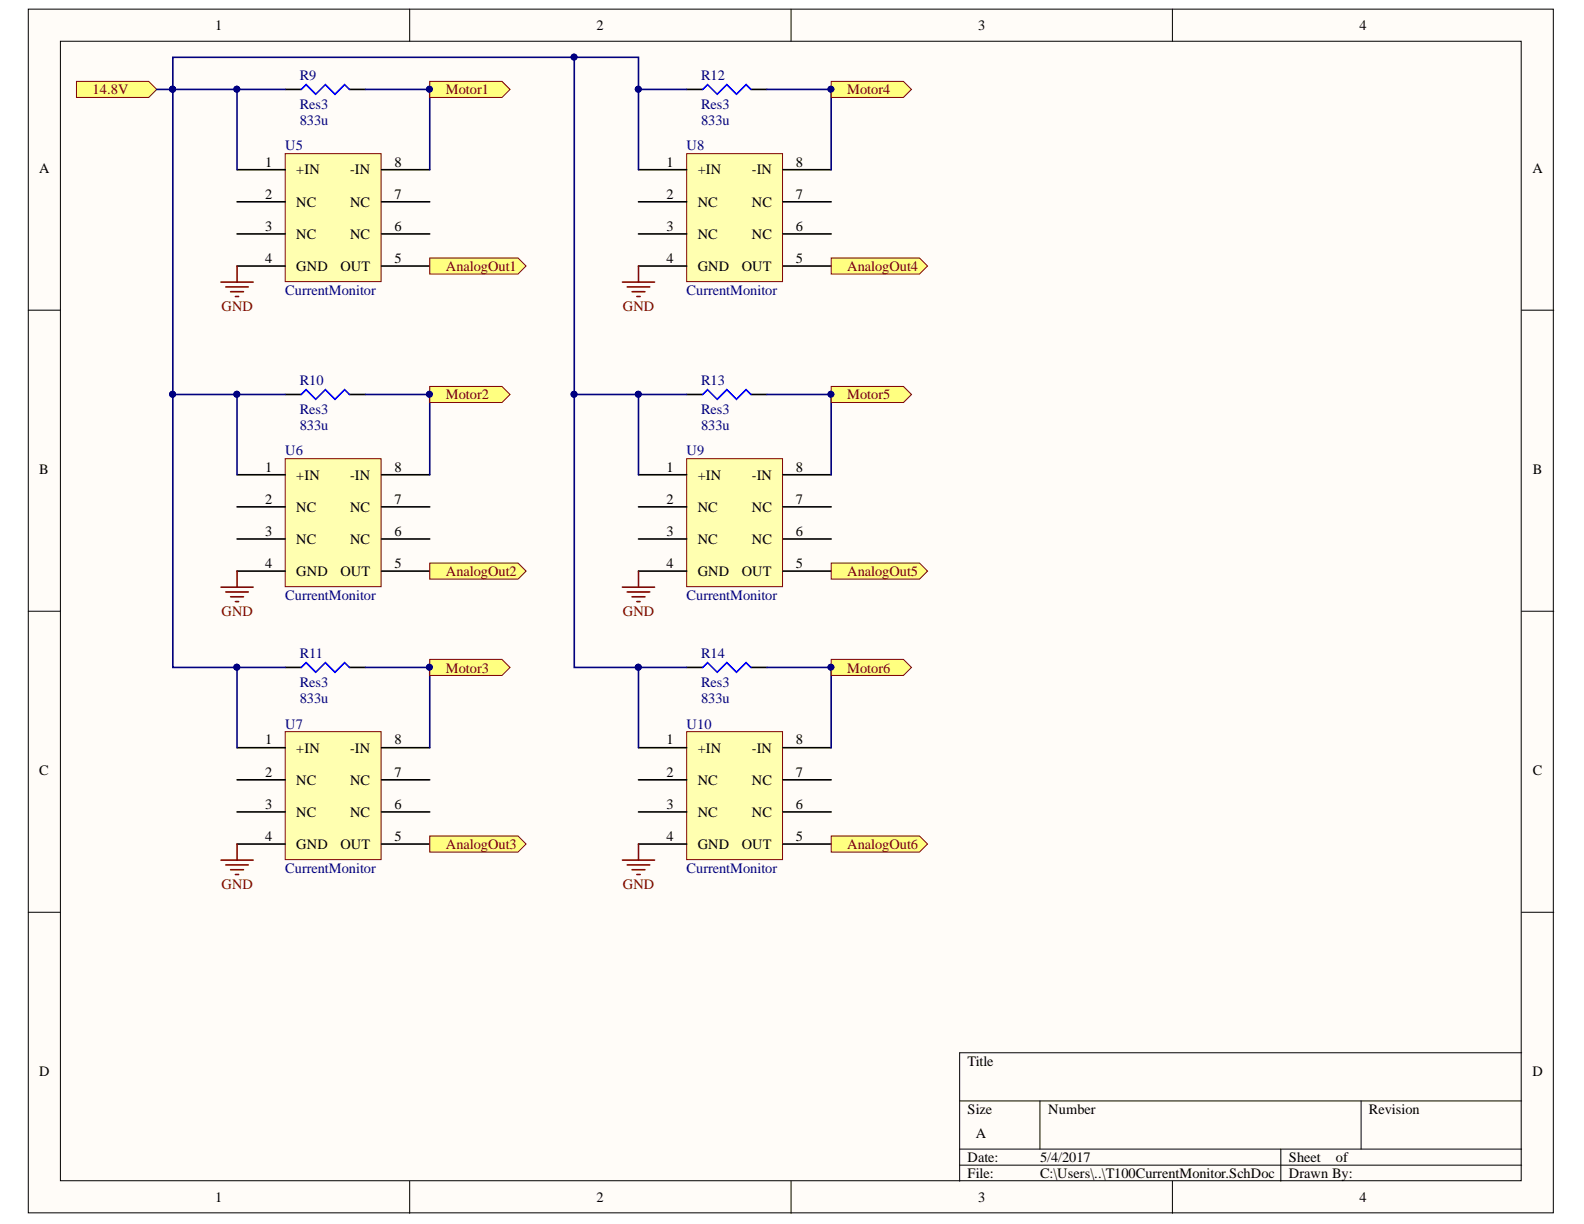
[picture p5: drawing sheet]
<svg xmlns="http://www.w3.org/2000/svg" width="279mm" height="216mm" viewBox="0 0 279 216" stroke-linecap="round" stroke-linejoin="round" font-family="sans-serif">
<g fill="#fffcf8" stroke="#000" stroke-width=".18">
<path d="M5 1.6h269v212.3h-269z"/>
<path d="M10.7 7.3h257.6v201h-257.6z"/>
</g>
<g fill="none" stroke="#000" stroke-width=".18">
<path d="M72.3 1.6v5.7M139.5 1.6v5.7M206.8 1.6v5.7M5 54.7h5.7M268.4 54.7h5.7M5 107.8h5.7M268.4 107.8h5.7M5 160.9h5.7M268.4 160.9h5.7M169.3 194.2h99.1M183.4 194.2v8.5M240.1 194.2v8.5"/>
<path d="M268.4 185.7h-99.1v22.7M72.3 208.4v5.6M139.5 208.4v5.6M169.3 202.7h99.1M169.3 205.5h99.1M206.8 208.4v5.6M225.9 202.7v5.7"/>
</g>
<path d="M50.3 27.1h16.9v22.6h-16.9z" fill="#ffffb0" stroke="#800000" stroke-width=".18"/>
<path d="M50.3 15.8h2.8M61.6 15.8h2.9M41.8 29.9h8.5M41.8 35.6h8.5M67.3 29.9h8.5M67.3 35.6h8.5M41.8 41.3h8.5M41.8 46.9h8.5M67.3 41.3h8.5M67.3 46.9h8.5" fill="none" stroke="#000" stroke-width=".28"/>
<path d="M53.1 15.8l.9-.9 1.7 1.7 1.7-1.7 1.7 1.7 1.7-1.7 .8 .9" fill="none" stroke="#00f" stroke-width=".28"/>
<path d="M39 49.8h5.6M39.8 50.6h4M40.7 51.5h2.2M41.5 52.3h.6M41.8 46.9v2.9" fill="none" stroke="#800000" stroke-width=".28"/>
<path d="M75.8 45.5h15.6l1.4 1.4-1.4 1.4h-15.6z" fill-rule="evenodd" fill="#ffff80" stroke="#800000" stroke-width=".18"/>
<path d="M50.3 80.9h16.9v22.6h-16.9z" fill="#ffffb0" stroke="#800000" stroke-width=".18"/>
<path d="M50.3 69.6h2.8M61.6 69.6h2.9M41.8 83.7h8.5M41.8 89.4h8.5M41.8 95.1h8.5M67.3 83.7h8.5M67.3 89.4h8.5M67.3 95.1h8.5M41.8 100.7h8.5M67.3 100.7h8.5" fill="none" stroke="#000" stroke-width=".28"/>
<path d="M53.1 69.6l.9-.9 1.7 1.7 1.7-1.7 1.7 1.7 1.7-1.7 .8 .9" fill="none" stroke="#00f" stroke-width=".28"/>
<path d="M39 103.6h5.6M39.8 104.4h4M40.7 105.3h2.2M41.5 106.1h.6M41.8 100.7v2.9" fill="none" stroke="#800000" stroke-width=".28"/>
<path d="M75.8 99.3h15.6l1.4 1.4-1.4 1.5h-15.6z" fill-rule="evenodd" fill="#ffff80" stroke="#800000" stroke-width=".18"/>
<path d="M50.3 129.1h16.9v22.5h-16.9z" fill="#ffffb0" stroke="#800000" stroke-width=".18"/>
<path d="M50.3 117.7h2.8M61.6 117.7h2.9M41.8 131.9h8.5M41.8 137.6h8.5M67.3 131.9h8.5M67.3 137.6h8.5M41.8 143.2h8.5M41.8 148.9h8.5M67.3 143.2h8.5M67.3 148.9h8.5" fill="none" stroke="#000" stroke-width=".28"/>
<path d="M53.1 117.7l.9-.8 1.7 1.7 1.7-1.7 1.7 1.7 1.7-1.7 .8 .8" fill="none" stroke="#00f" stroke-width=".28"/>
<path d="M39 151.7h5.6M39.8 152.6h4M40.7 153.4h2.2M41.5 154.3h.6M41.8 148.9v2.8" fill="none" stroke="#800000" stroke-width=".28"/>
<path d="M75.8 147.5h15.6l1.4 1.4-1.4 1.4h-15.6z" fill-rule="evenodd" fill="#ffff80" stroke="#800000" stroke-width=".18"/>
<path d="M121.1 27.1h16.9v22.6h-16.9z" fill="#ffffb0" stroke="#800000" stroke-width=".18"/>
<path d="M121.1 15.8h2.9M132.5 15.8h2.8M112.6 29.9h8.5M112.6 35.6h8.5M138.1 29.9h8.5M138.1 35.6h8.5M112.6 41.3h8.5M112.6 46.9h8.5M138.1 41.3h8.5M138.1 46.9h8.5" fill="none" stroke="#000" stroke-width=".28"/>
<path d="M124 15.8l.8-.9 1.7 1.7 1.7-1.7 1.7 1.7 1.7-1.7 .9 .9" fill="none" stroke="#00f" stroke-width=".28"/>
<path d="M109.8 49.8h5.7M110.6 50.6h4M111.5 51.5h2.3M112.3 52.3h.6M112.6 46.9v2.9" fill="none" stroke="#800000" stroke-width=".28"/>
<path d="M146.6 45.5h15.6l1.4 1.4-1.4 1.4h-15.6z" fill-rule="evenodd" fill="#ffff80" stroke="#800000" stroke-width=".18"/>
<path d="M121.1 80.9h16.9v22.6h-16.9z" fill="#ffffb0" stroke="#800000" stroke-width=".18"/>
<path d="M121.1 69.6h2.9M132.5 69.6h2.8M112.6 83.7h8.5M112.6 89.4h8.5M112.6 95.1h8.5M138.1 83.7h8.5M138.1 89.4h8.5M138.1 95.1h8.5M112.6 100.7h8.5M138.1 100.7h8.5" fill="none" stroke="#000" stroke-width=".28"/>
<path d="M124 69.6l.8-.9 1.7 1.7 1.7-1.7 1.7 1.7 1.7-1.7 .9 .9" fill="none" stroke="#00f" stroke-width=".28"/>
<path d="M109.8 103.6h5.7M110.6 104.4h4M111.5 105.3h2.3M112.3 106.1h.6M112.6 100.7v2.9" fill="none" stroke="#800000" stroke-width=".28"/>
<path d="M146.6 99.3h15.6l1.4 1.4-1.4 1.5h-15.6z" fill-rule="evenodd" fill="#ffff80" stroke="#800000" stroke-width=".18"/>
<path d="M121.1 129.1h16.9v22.5h-16.9z" fill="#ffffb0" stroke="#800000" stroke-width=".18"/>
<path d="M121.1 117.7h2.9M132.5 117.7h2.8M112.6 131.9h8.5M112.6 137.6h8.5M138.1 131.9h8.5M138.1 137.6h8.5M112.6 143.2h8.5M112.6 148.9h8.5M138.1 143.2h8.5M138.1 148.9h8.5" fill="none" stroke="#000" stroke-width=".28"/>
<path d="M124 117.7l.8-.8 1.7 1.7 1.7-1.7 1.7 1.7 1.7-1.7 .9 .8" fill="none" stroke="#00f" stroke-width=".28"/>
<path d="M109.8 151.7h5.7M110.6 152.6h4M111.5 153.4h2.3M112.3 154.3h.6M112.6 148.9v2.8" fill="none" stroke="#800000" stroke-width=".28"/>
<path d="M146.6 147.5h15.6l1.4 1.4-1.4 1.4h-15.6z" fill-rule="evenodd" fill="#ffff80" stroke="#800000" stroke-width=".18"/>
<path d="M50.3 15.8h-8.5v14.1M64.5 15.8h11.3v14.1M121.1 15.8h-8.5v14.1M135.3 15.8h11.3v14.1M50.3 69.6h-8.5v14.1M64.5 69.6h11.3v14.1M121.1 69.6h-8.5v14.1M135.3 69.6h11.3v14.1M50.3 117.7h-8.5v14.2M64.5 117.7h11.3v14.2M121.1 117.7h-8.5v14.2M135.3 117.7h11.3v14.2" fill="none" stroke="#000080" stroke-width=".28"/>
<g fill="#000080" stroke="#000080" stroke-width=".18">
<circle cx="41.8" cy="15.7" r=".52"/>
<circle cx="75.8" cy="15.7" r=".52"/>
<circle cx="41.8" cy="69.5" r=".52"/>
<circle cx="75.8" cy="69.5" r=".52"/>
<circle cx="41.8" cy="117.7" r=".52"/>
<circle cx="75.8" cy="117.7" r=".52"/>
<circle cx="112.6" cy="15.7" r=".52"/>
<circle cx="146.6" cy="15.7" r=".52"/>
<circle cx="112.6" cy="69.5" r=".52"/>
<circle cx="146.6" cy="69.5" r=".52"/>
<circle cx="112.6" cy="117.7" r=".52"/>
<circle cx="146.6" cy="117.7" r=".52"/>
</g>
<path d="M75.8 14.4h12.7l1.5 1.4-1.5 1.4h-12.7z" fill-rule="evenodd" fill="#ffff80" stroke="#800000" stroke-width=".18"/>
<circle cx="75.8" cy="15.7" r=".52" fill="#000080" stroke="#000080" stroke-width=".18"/>
<path d="M75.8 68.2h12.7l1.5 1.4-1.5 1.4h-12.7z" fill-rule="evenodd" fill="#ffff80" stroke="#800000" stroke-width=".18"/>
<circle cx="75.8" cy="69.5" r=".52" fill="#000080" stroke="#000080" stroke-width=".18"/>
<path d="M75.8 116.3h12.7l1.5 1.4-1.5 1.4h-12.7z" fill-rule="evenodd" fill="#ffff80" stroke="#800000" stroke-width=".18"/>
<circle cx="75.8" cy="117.7" r=".52" fill="#000080" stroke="#000080" stroke-width=".18"/>
<path d="M146.6 14.4h12.8l1.4 1.4-1.4 1.4h-12.8z" fill-rule="evenodd" fill="#ffff80" stroke="#800000" stroke-width=".18"/>
<circle cx="146.6" cy="15.7" r=".52" fill="#000080" stroke="#000080" stroke-width=".18"/>
<path d="M146.6 68.2h12.8l1.4 1.4-1.4 1.4h-12.8z" fill-rule="evenodd" fill="#ffff80" stroke="#800000" stroke-width=".18"/>
<circle cx="146.6" cy="69.5" r=".52" fill="#000080" stroke="#000080" stroke-width=".18"/>
<path d="M146.6 116.3h12.8l1.4 1.4-1.4 1.4h-12.8z" fill-rule="evenodd" fill="#ffff80" stroke="#800000" stroke-width=".18"/>
<circle cx="146.6" cy="117.7" r=".52" fill="#000080" stroke="#000080" stroke-width=".18"/>
<path d="M13.5 14.4h12.7l1.4 1.4-1.4 1.4h-12.7z" fill-rule="evenodd" fill="#ffff80" stroke="#800000" stroke-width=".18"/>
<path d="M27.6 15.8h14.2M101.3 10.1v59.5h11.3M112.6 15.8v-5.7h-82.1v59.5h11.3M30.5 69.6v48.1h11.3M101.3 69.6v48.1h11.3" fill="none" stroke="#000080" stroke-width=".28"/>
<g fill="#000080" stroke="#000080" stroke-width=".18">
<circle cx="30.4" cy="15.7" r=".52"/>
<circle cx="41.8" cy="15.7" r=".52"/>
<circle cx="30.4" cy="69.5" r=".52"/>
<circle cx="41.8" cy="69.5" r=".52"/>
<circle cx="41.8" cy="117.7" r=".52"/>
<circle cx="101.3" cy="10.1" r=".52"/>
<circle cx="112.6" cy="15.7" r=".52"/>
<circle cx="101.3" cy="69.5" r=".52"/>
<circle cx="112.6" cy="69.5" r=".52"/>
<circle cx="112.6" cy="117.7" r=".52"/>
</g>
<g font-size="2.5">
<text x="38" y="5.3">1</text>
<text x="105.2" y="5.3">2</text>
<text x="172.5" y="5.3">3</text>
<text x="239.8" y="5.3">4</text>
<text x="46.8" y="29.4">1</text>
<text x="69.6" y="29.4">8</text>
<text x="117.6" y="29.4">1</text>
<text x="140.4" y="29.4">8</text>
<text x="6.9" y="30.4">A</text>
<text x="46.8" y="35.1">2</text>
<text x="52.3" y="30.8">+IN</text>
<text x="61.7" y="30.8">-IN</text>
<text x="69.6" y="35.1">7</text>
<text x="117.6" y="35.1">2</text>
<text x="123.1" y="30.8">+IN</text>
<text x="132.6" y="30.8">-IN</text>
<text x="140.4" y="35.1">7</text>
<text x="270.3" y="30.4">A</text>
<text x="46.8" y="40.7">3</text>
<text x="52.3" y="36.4">NC</text>
<text x="61.7" y="36.4">NC</text>
<text x="69.6" y="40.7">6</text>
<text x="117.6" y="40.7">3</text>
<text x="123.1" y="36.4">NC</text>
<text x="132.6" y="36.4">NC</text>
<text x="140.4" y="40.7">6</text>
<text x="46.8" y="46.3">4</text>
<text x="52.3" y="42.1">NC</text>
<text x="52.3" y="47.8">GND</text>
<text x="60.1" y="47.8">OUT</text>
<text x="61.7" y="42.1">NC</text>
<text x="69.6" y="46.3">5</text>
<text x="117.6" y="46.3">4</text>
<text x="123.1" y="42.1">NC</text>
<text x="123.1" y="47.8">GND</text>
<text x="130.8" y="47.8">OUT</text>
<text x="132.6" y="42.1">NC</text>
<text x="140.4" y="46.3">5</text>
<text x="6.9" y="83.5">B</text>
<text x="46.8" y="83.2">1</text>
<text x="69.6" y="83.2">8</text>
<text x="117.6" y="83.2">1</text>
<text x="140.4" y="83.2">8</text>
<text x="270.4" y="83.5">B</text>
<text x="46.8" y="88.9">2</text>
<text x="52.3" y="84.6">+IN</text>
<text x="61.7" y="84.6">-IN</text>
<text x="69.6" y="88.9">7</text>
<text x="117.6" y="88.9">2</text>
<text x="123.1" y="84.6">+IN</text>
<text x="132.6" y="84.6">-IN</text>
<text x="140.4" y="88.9">7</text>
<text x="46.8" y="94.5">3</text>
<text x="52.3" y="90.3">NC</text>
<text x="52.3" y="96">NC</text>
<text x="61.7" y="96">NC</text>
<text x="61.7" y="90.3">NC</text>
<text x="69.6" y="94.5">6</text>
<text x="117.6" y="94.5">3</text>
<text x="123.1" y="90.3">NC</text>
<text x="123.1" y="96">NC</text>
<text x="132.6" y="96">NC</text>
<text x="132.6" y="90.3">NC</text>
<text x="140.4" y="94.5">6</text>
<text x="46.8" y="100.2">4</text>
<text x="52.3" y="101.6">GND</text>
<text x="60.1" y="101.6">OUT</text>
<text x="69.6" y="100.2">5</text>
<text x="117.6" y="100.2">4</text>
<text x="123.1" y="101.6">GND</text>
<text x="130.8" y="101.6">OUT</text>
<text x="140.4" y="100.2">5</text>
<text x="46.8" y="131.3">1</text>
<text x="69.6" y="131.3">8</text>
<text x="117.6" y="131.3">1</text>
<text x="140.4" y="131.3">8</text>
<text x="6.9" y="136.6">C</text>
<text x="46.8" y="137">2</text>
<text x="52.3" y="132.8">+IN</text>
<text x="61.7" y="132.8">-IN</text>
<text x="69.6" y="137">7</text>
<text x="117.6" y="137">2</text>
<text x="123.1" y="132.8">+IN</text>
<text x="132.6" y="132.8">-IN</text>
<text x="140.4" y="137">7</text>
<text x="270.4" y="136.6">C</text>
<text x="46.8" y="142.6">3</text>
<text x="52.3" y="138.4">NC</text>
<text x="61.7" y="138.4">NC</text>
<text x="69.6" y="142.6">6</text>
<text x="117.6" y="142.6">3</text>
<text x="123.1" y="138.4">NC</text>
<text x="132.6" y="138.4">NC</text>
<text x="140.4" y="142.6">6</text>
<text x="46.8" y="148.3">4</text>
<text x="52.3" y="144.1">NC</text>
<text x="52.3" y="149.8">GND</text>
<text x="60.1" y="149.8">OUT</text>
<text x="61.7" y="144.1">NC</text>
<text x="69.6" y="148.3">5</text>
<text x="117.6" y="148.3">4</text>
<text x="123.1" y="144.1">NC</text>
<text x="123.1" y="149.8">GND</text>
<text x="130.8" y="149.8">OUT</text>
<text x="132.6" y="144.1">NC</text>
<text x="140.4" y="148.3">5</text>
<text x="6.9" y="189.7">D</text>
<text x="170.7" y="188">Title</text>
<text x="270.3" y="189.7">D</text>
<text x="170.7" y="196.5">Size</text>
<text x="184.9" y="196.5">Number</text>
<text x="241.5" y="196.5">Revision</text>
<text x="172.1" y="200.7">A</text>
<text x="170.7" y="205">Date:</text>
<text x="170.7" y="207.8">File:</text>
<text x="183.5" y="205">5/4/2017</text>
<text x="183.5" y="207.8">C:\Users\..\T100CurrentMonitor.SchDoc</text>
<text x="227.3" y="205">Sheet</text>
<text x="227.3" y="207.8">Drawn By:</text>
<text x="235.6" y="205">of</text>
<text x="38" y="212.1">1</text>
<text x="105.2" y="212.1">2</text>
<text x="172.5" y="212.1">3</text>
<text x="239.8" y="212.1">4</text>
</g>
<g font-size="2.5" fill="#800000">
<text x="16.3" y="16.6">14.8V</text>
<text x="78.7" y="16.6">Motor1</text>
<text x="149.5" y="16.6">Motor4</text>
<text x="78.7" y="47.8">AnalogOut1</text>
<text x="149.5" y="47.8">AnalogOut4</text>
<text x="39.1" y="54.9">GND</text>
<text x="109.9" y="54.9">GND</text>
<text x="78.7" y="70.4">Motor2</text>
<text x="149.5" y="70.4">Motor5</text>
<text x="78.7" y="101.6">AnalogOut2</text>
<text x="149.5" y="101.6">AnalogOut5</text>
<text x="39.1" y="108.7">GND</text>
<text x="109.9" y="108.7">GND</text>
<text x="78.7" y="118.6">Motor3</text>
<text x="149.5" y="118.6">Motor6</text>
<text x="78.7" y="149.8">AnalogOut3</text>
<text x="149.5" y="149.8">AnalogOut6</text>
<text x="39.1" y="156.9">GND</text>
<text x="109.9" y="156.9">GND</text>
</g>
<g font-size="2.5" fill="#000080">
<text x="52.9" y="14.1">R9</text>
<text x="123.7" y="14.1">R12</text>
<text x="52.9" y="22">833u</text>
<text x="52.9" y="19.2">Res3</text>
<text x="123.7" y="22">833u</text>
<text x="123.7" y="19.2">Res3</text>
<text x="50.3" y="26.5">U5</text>
<text x="121.1" y="26.5">U8</text>
<text x="50.3" y="52">CurrentMonitor</text>
<text x="121.1" y="52">CurrentMonitor</text>
<text x="52.9" y="67.9">R10</text>
<text x="123.7" y="67.9">R13</text>
<text x="52.9" y="75.8">833u</text>
<text x="52.9" y="73">Res3</text>
<text x="123.7" y="75.8">833u</text>
<text x="123.7" y="73">Res3</text>
<text x="50.3" y="80.3">U6</text>
<text x="121.1" y="80.3">U9</text>
<text x="50.3" y="105.9">CurrentMonitor</text>
<text x="121.1" y="105.9">CurrentMonitor</text>
<text x="52.9" y="116">R11</text>
<text x="123.7" y="116">R14</text>
<text x="52.9" y="124">833u</text>
<text x="52.9" y="121.2">Res3</text>
<text x="123.7" y="124">833u</text>
<text x="123.7" y="121.2">Res3</text>
<text x="50.3" y="128.5">U7</text>
<text x="121.1" y="128.5">U10</text>
<text x="50.3" y="154">CurrentMonitor</text>
<text x="121.1" y="154">CurrentMonitor</text>
</g>
</svg>
